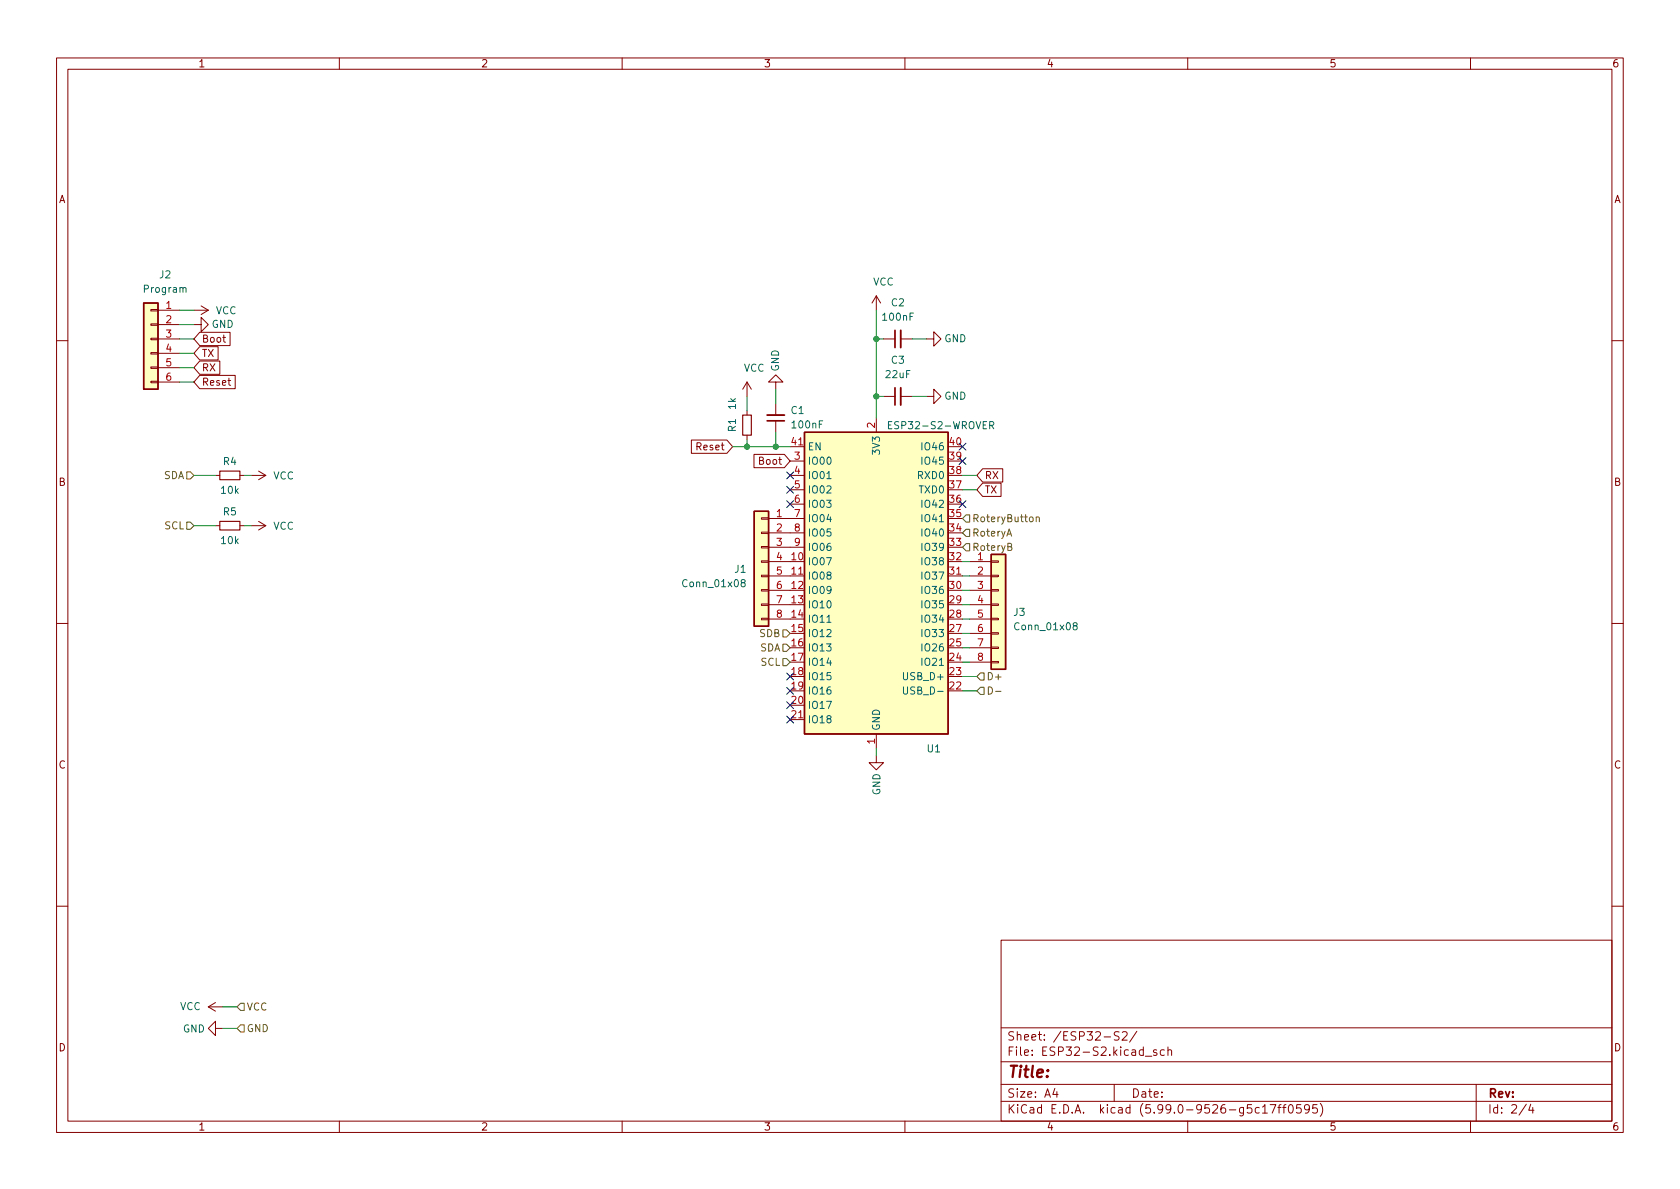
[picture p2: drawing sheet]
<svg xmlns="http://www.w3.org/2000/svg" width="297mm" height="210mm" viewBox="0 0 297 210" stroke-linecap="round" stroke-linejoin="round" font-family="sans-serif">
<g fill="none" stroke="#840000" stroke-width=".18">
<path d="M10 10.2h277v190.1h-277zM12 12.2h273v186.1h-273zM60 10.2v2M110 10.2v2M160 10.2v2M210 10.2v2M260 10.2v2M26.7 57.3h1.2v.2h-1.2zM26.7 54.7h1.2v.3h-1.2zM26.7 59.8h1.2v.3h-1.2zM27.9 54.9h3.8M27.9 57.4h3.8"/>
<path d="M27.9 59.9h3.8M34.3 57.4h1.3v-1.3l1.2 1.3-1.2 1.3v-1.3M34.3 54.9h2.5M35.3 58.8h5.4v2.3h-5.4l-1-1.2zM35.6 54.1l1.2 .8M36.8 54.9l-1.2 .7M39.4 59.7h.5M39.6 59.2v1.1l.3 .2M154.9 52.3v2.6M154.9 52.3l-.7 1.3M154.9 52.3l.8 1.3M156.2 59.9h2"/>
<path d="M159.3 59.9h2M163.8 59.9h1.3v-1.2l1.3 1.2-1.3 1.3v-1.3M10 60.2h2M26.7 64.9h1.2v.2h-1.2zM26.7 67.4h1.2v.3h-1.2zM26.7 62.4h1.2v.2h-1.2zM27.9 62.5h3.8M27.9 65h3.8M27.9 67.6h3.8M35.3 61.3h3.3v2.4h-3.3l-1-1.2zM35.3 63.8h3.6v2.4h-3.6l-1-1.2zM35.3 66.4h6.3v2.3h-6.3l-1-1.1z"/>
<path d="M122.2 77.8h6.3l1 1.2-1 1.2h-6.3zM132.1 67.6v2.5M132.1 72.6v.8M132.1 77v.7M132.1 67.6l-.8 1.2M132.1 67.6l.7 1.2M137.2 67.6h1.2l-1.2-1.3-1.3 1.3h1.3v1.2M137.2 71.4v2M137.2 74.4v2M139.7 79h2.5M154.9 73.9v2.5M156.2 70.1h2"/>
<path d="M159.3 70.1h2M163.8 70.1h1.3v-1.3l1.3 1.3-1.3 1.3v-1.3M285 60.2h2M38.1 84.1h.8M38.1 93h.8M42.4 84.1h.8M42.4 93h.8M44.4 84.1h2.6M44.4 93h2.6M45.7 83.3l1.3 .8M45.7 92.2l1.3 .8M47 84.1l-1.3 .7"/>
<path d="M47 93l-1.3 .7M133.3 80.4h5.4l1 1.1-1 1.2h-5.4zM134.6 96.6h1.3v.3h-1.3zM134.6 94.1h1.3v.3h-1.3zM134.6 91.6h1.3v.2h-1.3zM134.6 99.2h1.3v.2h-1.3zM135.9 91.7h6.3M135.9 94.2h6.3M135.9 96.8h6.3M135.9 99.3h3.8M139.7 84.1h2.5M139.7 81.5h2.5"/>
<path d="M139.7 86.6h2.5M139.7 89.1h2.5M171.4 99.3h3.9M173.7 82.9h3.6v2.3h-3.6l-1-1.1zM173.7 85.4h3.3v2.4h-3.3l-1-1.2zM175.3 99.2h1.2v.2h-1.2zM10 110.2h2M134.6 104.3h1.3v.2h-1.3zM134.6 106.8h1.3v.3h-1.3zM134.6 109.3h1.3v.3h-1.3zM134.6 101.7h1.3v.3h-1.3zM135.9 101.8h6.3"/>
<path d="M135.9 104.4h3.8M135.9 106.9h3.8M135.9 109.5h3.8M167.6 101.8h2.6M171.4 101.8h3.9M171.4 104.4h3.9M171.4 106.9h3.9M171.4 109.5h3.9M171.4 112h3.9M171.4 114.5h3.9M171.4 117.1h3.9M175.3 111.9h1.2v.2h-1.2z"/>
<path d="M175.3 114.4h1.2v.3h-1.2zM175.3 117h1.2v.2h-1.2zM175.3 109.3h1.2v.3h-1.2zM175.3 104.3h1.2v.2h-1.2zM175.3 101.7h1.2v.3h-1.2zM175.3 106.8h1.2v.3h-1.2zM285 110.2h2M139.7 127.2h2.5M154.9 133.6v1.3h1.3l-1.3 1.2-1.2-1.2h1.2M154.9 129.8v2.5M10 160.2h2M36.8 178l1.3 .8"/>
<path d="M36.8 178h2.6M38.1 177.3l-1.3 .7M177 166.3h108v32h-108zM285 160.2h2M38.1 181.9v-1.3l-1.3 1.3 1.3 1.2v-1.2h1.3M60 198.3v2M110 198.3v2M160 198.3v2M177 194.8h108M177 191.8h108M177 187.8h108M177 181.8h108"/>
<path d="M186.5 192.5l-.4 1h1M186.9 193v1M195.2 183.4h1.2M197 191.8v3M197.9 182.5l-.6-.1-.2 .2v.4l.6 .3 .2 .3-.3 .3h-.6M198.4 182.6l.6-.2 .2 .2 .1 .3-.9 1h.9M201 182.4l-1.3 1.9M202.5 186.8h1.1M204.5 185.7l-.4-.1-.2 .2 .1 .3 .5 .1v.4h-.6M205.9 185.7l-.5-.1-.3 .3v.4l.2 .3h.6M206.5 185.8l.2-.2 .4 .1v.9M206.5 185.1v1.5"/>
<path d="M210 198.3v2M222.6 195.9l-.4-.1-.3 .3v.4l.2 .3h.5M223.2 195.8l.4-.5v1.5M223.2 196.8h.9M224.6 195.3h1l-.7 1.5M225.9 195.8h.6M226.5 195.3l-.4 .2v1.3M226.8 195.8h.6M227.4 195.3l-.4 .2v1.3M228 195.4l.1-.1a.81 .81 0 0 1 .6 .7 .81 .81 0 0 1-.3 .8h-.1a.81 .81 0 0 1-.6-.6 .81 .81 0 0 1 .3-.8zM230 195.3h-.7l-.1 .7 .2-.1 .5 .1 .2 .2-.1 .5-.2 .1-.6-.1M231.5 196l-.3 .3-.4-.1-.2-.2 .2-.6 .4-.1 .2 .2a.99 .99 0 0 1-.3 1.3h-.3"/>
<path d="M232.9 195.3h-.8v.7l.2-.1 .5 .1 .1 .2v.5l-.3 .1-.5-.1M233.4 195.1a1.72 1.72 0 0 1 0 2.3M260 198.3v2M261 191.8v6.5M269.9 195.3l-1.3 1.9M270.6 195.3l-.3 1h.9M271 195.8v1"/>
</g>
<g fill="#ffffc2" stroke="#ffffc2" stroke-width=".18">
<path d="M133.3 90.4h2.6v20.3h-2.6z"/>
<path d="M142.2 76.4h25.4v53.4h-25.4z"/>
<path d="M175.3 98h2.5v20.4h-2.5z"/>
<path d="M25.4 53.6h2.5v15.2h-2.5z"/>
</g>
<path d="M25.4 53.6h2.5v15.2h-2.5zM142.2 76.4h25.4v53.4h-25.4zM133.3 90.4h2.6v20.3h-2.6zM175.3 98h2.5v20.4h-2.5z" fill="none" stroke="#840000" stroke-width=".25"/>
<path d="M32.4 51l.1-.2 .3 .1 .1 .8M157.1 75.2h.4M157.7 74.6h-.6v1.2h.6M175 75.2h.6l.1-.2v-.3l-.7-.1v1.2M175.3 75.2l.4 .6M146.2 84.6h.7M131.3 103l-.3-.2 .1-.2 .2-.1 .3 .1 .2 .1-.1 .2-.5 .2-.2 .2v.2l.3 .3 .3-.1 .2-.2v-.2l-.3-.3M146.2 110h.7M190 110.7l-.3-.3 .1-.2 .2-.1 .3 .1 .2 .2-.1 .1-.5 .2-.2 .2v.2l.3 .3h.2l.3-.3-.1-.3-.2-.1M159.7 121.5v1l.3 .2h.3l.2-.2v-1" fill="none" stroke="#006464" stroke-width=".18"/>
<path d="M131.3 73.4h1.5v3.6h-1.5zM38.9 83.3h3.5v1.5h-3.5zM38.9 92.2h3.5v1.5h-3.5z" fill="none" stroke="#840000" stroke-width=".2"/>
<path d="M159.3 58.4v3.1M135.6 73.4h3.1M159.3 68.6v3" fill="none" stroke="#840000" stroke-width=".33"/>
<path d="M158.2 58.4v3.1M135.6 74.4h3.1M158.2 68.6v3" fill="none" stroke="#840000" stroke-width=".3"/>
<g fill="none" stroke="#725600" stroke-width=".18">
<path d="M33 92.3h.7l.6 .7-.6 .6h-.7zM33 83.4h.7l.6 .7-.6 .6h-.7zM170.8 91.1h.6v1.2h-.6l-.6-.6zM170.8 93.6h.6v1.3h-.6l-.6-.7zM170.8 96.1h.6v1.3h-.6l-.6-.6zM178 94.8l.4-1.3 .5 1.3M178.2 96.7l.5-.1 .2-.2-.1-.2-.6-.1v1.2h.5l.2-.1v-.3l-.3-.2M182.1 91.5l.1-.1 .4 .1 .1 .5-.1 .2-.4 .1-.1-.2zM183.2 91.5l.2-.1 .3 .1 .1 .8M183.2 91.4v.9M138.4 111.4h.7l.6 .6-.6 .6h-.7zM138.4 113.9h.7l.6 .6-.6 .7h-.7z"/>
<path d="M138.4 116.5h.7l.6 .6-.6 .6h-.7zM173.4 119h.6v1.3h-.6l-.7-.7zM173.4 121.5h.6v1.3h-.6l-.7-.6zM174.7 121.5a.64 .64 0 0 1 .8 .6 .64 .64 0 0 1-.8 .6zM176 122.3h1M42.5 177.4h.7v1.3h-.7l-.6-.7zM41.9 181.9l.6-.7h.7v1.3h-.7z"/>
</g>
<g fill="none" stroke="#009600" stroke-width=".18">
<path d="M31.7 59.9h2.6M31.7 54.9h2.6M31.7 57.4h2.6M154.9 59.9h1.3M154.9 54.9v19M161.3 59.9h2.5M31.7 67.6h2.6M31.7 62.5h2.6M31.7 65h2.6M129.5 79h10.2M132.1 70.1v2.5M132.1 77.7v1.3"/>
<path d="M137.2 68.8v2.6M137.2 76.4v2.6M154.9 70.1h1.3M161.3 70.1h2.5M34.3 84.1h3.8M34.3 93h3.8M43.2 84.1h1.2M43.2 93h1.2M170.2 86.6h2.5M170.2 84.1h2.5M170.2 99.3h1.2M170.2 114.5h1.2"/>
<path d="M170.2 117.1h1.2M170.2 119.6h2.5M170.2 112h1.2M170.2 106.9h1.2M170.2 109.5h1.2M170.2 104.4h1.2M170.2 101.8h1.2M154.9 132.3v1.3M170.2 122.2h2.5M39.4 178h2.5M39.4 181.9h2.5"/>
</g>
<g fill="none" stroke="#000084" stroke-width=".18">
<path d="M169.6 78.4l1.2 1.2M170.8 78.4l-1.2 1.2M139.1 83.5l1.2 1.2M139.1 86l1.2 1.2M139.1 88.5l1.2 1.3M140.3 83.5l-1.2 1.2M140.3 86l-1.2 1.2M140.3 88.5l-1.2 1.3M169.6 88.5l1.2 1.3M169.6 80.9l1.2 1.2M170.8 88.5l-1.2 1.3M170.8 80.9l-1.2 1.2"/>
<path d="M139.1 119l1.2 1.2M140.3 119l-1.2 1.2M139.1 126.6l1.2 1.3M139.1 124.1l1.2 1.2M139.1 121.6l1.2 1.2M140.3 126.6l-1.2 1.3M140.3 124.1l-1.2 1.2M140.3 121.6l-1.2 1.2"/>
</g>
<g fill="#009600" stroke="#009600" stroke-width=".18">
<circle cx="132.1" cy="79" r=".46"/>
<circle cx="137.2" cy="79" r=".46"/>
<circle cx="154.9" cy="70.1" r=".46"/>
<circle cx="154.9" cy="59.9" r=".46"/>
</g>
<text font-size="2.8" fill="#840000" x="178" y="190.6">Title:</text>
<g font-size="2.1" fill="#840000">
<text x="178" y="184">Sheet: /ESP32-S2/</text>
<text x="178" y="186.7">File: ESP32-S2.kicad_sch</text>
<text x="178" y="196.9">KiCad E.D.A. kicad (5.99.0-9526-g5c17ff0595)</text>
<text x="178" y="194.1">Size: A4</text>
<text x="200" y="194.1">Date:</text>
<text x="263" y="194.1">Rev:</text>
<text x="263" y="196.9">Id: 2/4</text>
</g>
<g font-size="1.8" fill="#840000">
<text x="35" y="11.9">1</text>
<text x="85" y="11.9">2</text>
<text x="135" y="11.9">3</text>
<text x="185" y="11.9">4</text>
<text x="235" y="11.9">5</text>
<text x="285" y="11.9">6</text>
<text x="10.3" y="35.9">A</text>
<text x="285.3" y="35.9">A</text>
<text x="35.6" y="63.1">TX</text>
<text x="35.6" y="60.6">Boot</text>
<text x="35.6" y="65.7">RX</text>
<text x="35.6" y="68.2">Reset</text>
<text x="123.4" y="79.6">Reset</text>
<text x="134.3" y="82.2">Boot</text>
<text x="10.3" y="85.9">B</text>
<text x="174.1" y="84.7">RX</text>
<text x="174.1" y="87.2">TX</text>
<text x="285.3" y="85.9">B</text>
<text x="10.3" y="135.9">C</text>
<text x="285.3" y="135.9">C</text>
<text x="10.3" y="185.9">D</text>
<text x="285.3" y="185.9">D</text>
<text x="35" y="199.9">1</text>
<text x="85" y="199.9">2</text>
<text x="135" y="199.9">3</text>
<text x="185" y="199.9">4</text>
<text x="235" y="199.9">5</text>
<text x="285" y="199.9">6</text>
</g>
<g font-size="1.8" fill="#006464">
<text x="25.6" y="51.8">Program</text>
<text x="28.2" y="49.2">J2</text>
<text x="154.3" y="50.5">VCC</text>
<text x="37.4" y="58">GND</text>
<text x="38.1" y="55.6">VCC</text>
<text x="156.2" y="56.7">100nF</text>
<text x="157.6" y="54.2">C2</text>
<text x="131.5" y="65.7">VCC</text>
<text x="137.7" y="65.7" transform="rotate(-90 137.7 65.7)">GND</text>
<text x="157.6" y="64.3">C3</text>
<text x="166.9" y="60.5">GND</text>
<text x="156.7" y="66.9">22uF</text>
<text x="166.9" y="70.7">GND</text>
<text x="130.1" y="76.3" transform="rotate(-90 130.1 76.3)">R1</text>
<text x="130.1" y="72.4" transform="rotate(-90 130.1 72.4)">1k</text>
<text x="139.9" y="73.2">C1</text>
<text x="140.2" y="75.7">100nF</text>
<text x="158" y="75.9">ESP32-S2-WROVER</text>
<text x="39.5" y="82.2">R4</text>
<text x="142.7" y="82.2">IO00</text>
<text x="142.7" y="79.6">EN</text>
<text x="155.6" y="80.1" transform="rotate(-90 155.6 80.1)">3V3</text>
<text x="163.3" y="82.2">IO45</text>
<text x="163.3" y="79.6">IO46</text>
<text x="39.2" y="87.3">10k</text>
<text x="48.3" y="84.8">VCC</text>
<text x="142.7" y="84.7">IO01</text>
<text x="142.7" y="87.2">IO02</text>
<text x="142.7" y="89.8">IO03</text>
<text x="162.4" y="84.7">RXD0</text>
<text x="162.6" y="87.2">TXD0</text>
<text x="163.3" y="89.8">IO42</text>
<text x="39.5" y="91.1">R5</text>
<text x="48.3" y="93.7">VCC</text>
<text x="142.7" y="92.3">IO04</text>
<text x="142.7" y="94.9">IO05</text>
<text x="163.3" y="94.9">IO40</text>
<text x="163.3" y="92.3">IO41</text>
<text x="39.2" y="96.2">10k</text>
<text x="129.9" y="101.3">J1</text>
<text x="142.7" y="99.9">IO07</text>
<text x="142.7" y="97.4">IO06</text>
<text x="163.3" y="99.9">IO38</text>
<text x="163.3" y="97.4">IO39</text>
<text x="121" y="103.8">Conn_01x08</text>
<text x="142.7" y="102.5">IO08</text>
<text x="142.7" y="105">IO09</text>
<text x="142.7" y="107.6">IO10</text>
<text x="163.3" y="107.6">IO35</text>
<text x="163.3" y="105">IO36</text>
<text x="163.3" y="102.5">IO37</text>
<text x="142.7" y="110.1">IO11</text>
<text x="142.7" y="112.6">IO12</text>
<text x="163.3" y="112.6">IO33</text>
<text x="163.3" y="110.1">IO34</text>
<text x="179.3" y="108.9">J3</text>
<text x="179.7" y="111.4">Conn_01x08</text>
<text x="142.7" y="115.2">IO13</text>
<text x="142.7" y="117.7">IO14</text>
<text x="163.3" y="117.7">IO21</text>
<text x="163.3" y="115.2">IO26</text>
<text x="142.7" y="120.3">IO15</text>
<text x="142.7" y="122.8">IO16</text>
<text x="142.7" y="125.3">IO17</text>
<text x="160.1" y="120.3">USB_D+</text>
<text x="160.5" y="122.8">USB_D-</text>
<text x="142.7" y="127.9">IO18</text>
<text x="155.6" y="129.3" transform="rotate(-90 155.6 129.3)">GND</text>
<text x="164" y="133">U1</text>
<text x="155.6" y="140.6" transform="rotate(-90 155.6 140.6)">GND</text>
<text x="31.8" y="178.6">VCC</text>
<text x="32.3" y="182.6">GND</text>
</g>
<g font-size="1.8" fill="#a90000">
<text x="29.4" y="54.6">1</text>
<text x="29.4" y="57.1">2</text>
<text x="29.4" y="59.7">3</text>
<text x="29.4" y="62.2">4</text>
<text x="29.4" y="64.8">5</text>
<text x="29.4" y="67.3">6</text>
<text x="154.7" y="75.7" transform="rotate(-90 154.7 75.7)">2</text>
<text x="140" y="78.7">41</text>
<text x="140.5" y="81.3">3</text>
<text x="140.5" y="83.8">4</text>
<text x="167.9" y="83.8">38</text>
<text x="167.9" y="81.3">39</text>
<text x="167.9" y="78.7">40</text>
<text x="140.5" y="86.4">5</text>
<text x="140.5" y="88.9">6</text>
<text x="167.9" y="88.9">36</text>
<text x="167.9" y="86.4">37</text>
<text x="137.3" y="91.4">1</text>
<text x="137.3" y="94">2</text>
<text x="140.5" y="91.4">7</text>
<text x="140.5" y="94">8</text>
<text x="167.9" y="94">34</text>
<text x="167.9" y="91.4">35</text>
<text x="137.3" y="96.5">3</text>
<text x="137.3" y="99.1">4</text>
<text x="137.3" y="101.6">5</text>
<text x="140" y="99.1">10</text>
<text x="140" y="101.6">11</text>
<text x="140.5" y="96.5">9</text>
<text x="167.9" y="101.6">31</text>
<text x="167.9" y="99.1">32</text>
<text x="167.9" y="96.5">33</text>
<text x="172.9" y="99.1">1</text>
<text x="172.9" y="101.6">2</text>
<text x="137.3" y="104.1">6</text>
<text x="137.3" y="106.7">7</text>
<text x="140" y="104.1">12</text>
<text x="140" y="106.7">13</text>
<text x="167.9" y="106.7">29</text>
<text x="167.9" y="104.1">30</text>
<text x="172.9" y="104.1">3</text>
<text x="172.9" y="106.7">4</text>
<text x="137.3" y="109.2">8</text>
<text x="140" y="109.2">14</text>
<text x="140" y="111.8">15</text>
<text x="167.9" y="111.8">27</text>
<text x="167.9" y="109.2">28</text>
<text x="172.9" y="109.2">5</text>
<text x="172.9" y="111.8">6</text>
<text x="140" y="114.3">16</text>
<text x="140" y="116.8">17</text>
<text x="140" y="119.4">18</text>
<text x="167.9" y="119.4">23</text>
<text x="167.9" y="116.8">24</text>
<text x="167.9" y="114.3">25</text>
<text x="172.9" y="114.3">7</text>
<text x="172.9" y="116.8">8</text>
<text x="140" y="121.9">19</text>
<text x="140" y="124.5">20</text>
<text x="167.9" y="121.9">22</text>
<text x="140" y="127">21</text>
<text x="154.7" y="131.6" transform="rotate(-90 154.7 131.6)">1</text>
</g>
<g font-size="1.8" fill="#725600">
<text x="28.9" y="84.7">SDA</text>
<text x="29.1" y="93.6">SCL</text>
<text x="171.8" y="92.3">RoteryButton</text>
<text x="171.8" y="94.9">RoteryA</text>
<text x="171.8" y="97.4">RoteryB</text>
<text x="134.3" y="112.6">SDB</text>
<text x="134.3" y="115.2">SDA</text>
<text x="134.5" y="117.7">SCL</text>
<text x="174.4" y="120.3">D+</text>
<text x="43.6" y="178.7">VCC</text>
<text x="43.6" y="182.5">GND</text>
</g>
</svg>
